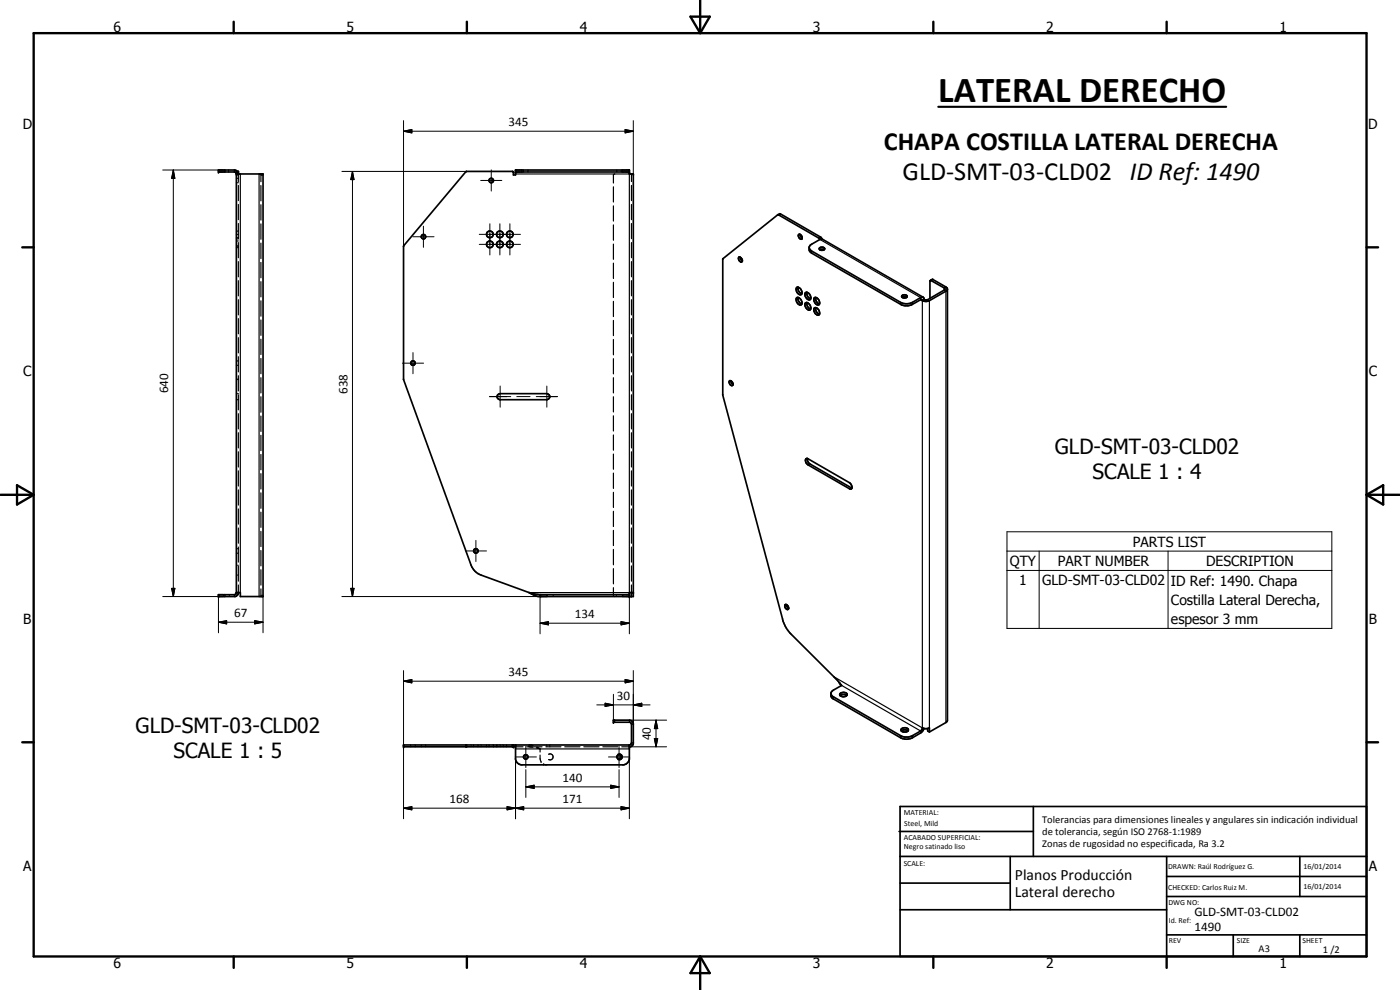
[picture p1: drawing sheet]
<svg xmlns="http://www.w3.org/2000/svg" width="420mm" height="297mm" viewBox="0 0 420 297" stroke-linecap="round" stroke-linejoin="round" font-family="sans-serif">
<g fill="none" stroke="#000" stroke-width=".51">
<path d="M70.9 52.2h8v126.8h-6.8v-1.2h-1.2M70.9 52.2v125.6M71.2 51.4h.3v.8M71.5 51.9l-.4-.6-.8-.3h-4.7v.6h4.7l.6 .6M139.8 51.6l14-.2 .3 .3v.8h.6v-1.5h34.2v1.2h1.2v126.8l-28.8-.1-2.5-1.1-14.4-5.2a5 5 0 0 1-3-3l-20.3-55.7v-40.1zM154.7 51.6h34.2M221.7 77.2a.84 .84 0 0 1 .9 .4 .84 .84 0 0 1-.1 1 1.06 1.06 0 0 1-.8-1.4zM222.2 77.2l.2 .7 .4 .4M233.4 64.4l.8-.2 12 6.9 .4 .6M239.7 70.4a.83 .83 0 0 1 .9 .4 .83 .83 0 0 1-.1 1 1.07 1.07 0 0 1-.8-1.4zM240.1 70.4l.1 .5 .5 .5M242.9 74.4l.7 .9 26.7 15.4a3.9 3.9 0 0 0 3.5 0l2.5-1.4 .8-.1"/>
<path d="M245.9 74.4a.89 .89 0 0 1 1.6 .4 .87 .87 0 0 1-.9 .3 .87 .87 0 0 1-.7-.6zM246 71.9l-.3-.5-12.2-7-16.6 13.3v40.8l18.3 68.4 .8 1.6 1.1 1.4 14.7 14.8M246 74.9h1.3M239.1 86.3a1.33 1.33 0 0 1 1.3 .6 1.33 1.33 0 0 1-.1 1.5 1.54 1.54 0 0 1-1.2-2.1zM239.1 89.3a1.42 1.42 0 0 1 1.3 2.1 1.49 1.49 0 0 1-1.3-2.1zM239.5 86.1a1.73 1.73 0 0 0 1.1 2M239.5 89.2a1.78 1.78 0 0 0 1.1 2M241.6 87.9a1.11 1.11 0 0 1 1.2 .1 1.11 1.11 0 0 1 .5 1 .63 .63 0 0 1-.2 .9 .63 .63 0 0 1-.9-.2l-.6-.9zM241.6 91a1.25 1.25 0 0 1 1.4 .2 1.25 1.25 0 0 1 .4 1.3 .75 .75 0 0 1-.8 .6 .75 .75 0 0 1-.7-.7l-.3-.5zM242.1 87.7v.4a1.8 1.8 0 0 0 1.2 1.6M242.1 90.8a1.74 1.74 0 0 0 1.2 1.9M244.4 89.3a1.32 1.32 0 0 1 1.4 .7 1.32 1.32 0 0 1-.2 1.5 1.55 1.55 0 0 1-1.2-2.2z"/>
<path d="M244.4 92.4a1.31 1.31 0 0 1 1.4 .7 1.31 1.31 0 0 1-.2 1.5 1.51 1.51 0 0 1-1.2-2.2zM244.8 92.3a1.71 1.71 0 0 0 1.1 2M244.8 89.2a1.69 1.69 0 0 0 1.1 2M270.7 88.7a.88 .88 0 0 1 .9-.3 .88 .88 0 0 1 .6 .7 .91 .91 0 0 1-.8 .3 .91 .91 0 0 1-.8-.6zM270.8 89.2l.3-.1 1 .1M277.1 89.2l-30.3-17.4h-.7l-3.1 2a1.58 1.58 0 0 0 0 1.6l.6 .5 26.9 15.6a4.1 4.1 0 0 0 3 0l2.9-1.7 .4 .4M277.1 89.2l.3 .7M277.4 89.9l-.6 .3M279.1 89.5v-5.1l.2-.3 4.1 2.3 .1 .5-5.1 3h-1M279.2 84.2l.7-.4 4 2.3 .4 .6M284.3 86.7v129.5l-.4 .6-5 2.8M284.3 86.7l-.4 .7-5 2.8-1 .3-1.1-.3"/>
<path d="M149.3 118.5l.8-.4h14a.91 .91 0 0 1 .9 .9 .91 .91 0 0 1-.9 .9h-14a.93 .93 0 0 1-.8-1.4zM219 114.2a.9 .9 0 0 1 .8 .5 .9 .9 0 0 1-.1 1 1.01 1.01 0 0 1-.7-1.5zM219.4 114.3l.2 .7 .4 .4M241.9 137.7h.6l12.4 7.1a1.37 1.37 0 0 1 .5 1.9l-.5-.1-12.4-7.1a1.41 1.41 0 0 1-.6-1.8zM242.3 137.6l.2 1 .6 .6 12.6 7.2M70.9 177.8l-.1 .4-.5 .2h-4.7v.6h5l.7-.4 .2-.8M158.8 177.8l3.3 .6M162.1 178.4h26.8M162.1 178.4v.6M189.5 177.8v1.2M190.1 177.8h-1.2v1.2M235.7 181.4a.89 .89 0 0 1 .8 .5 .89 .89 0 0 1-.1 1 1.01 1.01 0 0 1-.7-1.5z"/>
<path d="M236 181.4l.3 .7 .4 .4M249.4 208.2l.5 .8 20.6 11.9a4.1 4.1 0 0 0 3 0l2.8-1.6 .5-.9 .5 .2M251.8 204.7l.8 1-2.5 1.4a1.52 1.52 0 0 0 0 2.6l20.2 11.7a3.9 3.9 0 0 0 3.5 0l2.7-1.6 .8-1.2M251.8 204.7l.6 1M252.1 208.7a1.57 1.57 0 0 1 2 0M252.1 208.1a1.32 1.32 0 0 1 2.1 .3 1.23 1.23 0 0 1-1.1 .7 1.23 1.23 0 0 1-1.1-.8zM270.5 218.7a1.26 1.26 0 0 1 2.1 .4l-.5 .5a1.54 1.54 0 0 1-1.7-.4zM270.5 219.3a1.43 1.43 0 0 1 2 0M277.3 218.6l1.6-.2v1.2M278.4 218.6v.7l.5 .3M154.1 223.5v.6M154.7 223.5l.1 4.7 .6 .8 1 .5h30.8l1.2-.7 .5-1v-4.3"/>
<path d="M188.9 223.5h-67.8v.6h33.6M188.9 223.5l.4-.1 .2-.5v-5.8l-.5-.4h-4.9v-.6h4.8l.5 .1 .6 .6 .1 6.4-.7 .8-.5 .1M269.8 249.5h40.3M270.1 242h140v45h-140zM270.1 257h140M303.2 257v16M310.1 242v15M350.1 257v30M390.1 257v12M270.1 265h33.1M270.1 273h80M350.1 269h60"/>
<path d="M350.1 263h60M350.1 280.5h60M370.1 280.5v6.5M390.1 280.5v6.5"/>
<circle cx="147.4" cy="54.2" r=".65"/>
<circle cx="127.1" cy="71" r=".67"/>
<circle cx="147" cy="70.3" r="1"/>
<circle cx="147" cy="73.3" r="1.01"/>
<circle cx="150" cy="73.3" r="1"/>
<circle cx="150" cy="70.3" r="1"/>
<circle cx="153" cy="70.3" r=".99"/>
<circle cx="153" cy="73.3" r="1.01"/>
<circle cx="123.9" cy="108.9" r=".67"/>
<circle cx="142.8" cy="165.3" r=".67"/>
<circle cx="157.8" cy="227.1" r=".67"/>
<circle cx="185.8" cy="227.1" r=".66"/>
</g>
<g fill="#000">
<circle cx="65.6" cy="51" r=".25"/>
<circle cx="65.6" cy="51.6" r=".25"/>
<circle cx="70.9" cy="51.4" r=".18"/>
<circle cx="70.9" cy="51.7" r=".18"/>
<circle cx="70.9" cy="52.2" r=".25"/>
<circle cx="71.5" cy="51.4" r=".25"/>
<circle cx="154.7" cy="51.6" r=".25"/>
<circle cx="154.7" cy="51" r=".25"/>
<circle cx="188.9" cy="51" r=".25"/>
<circle cx="188.9" cy="51.6" r=".25"/>
<circle cx="190.1" cy="52.2" r=".25"/>
<circle cx="65.6" cy="178.4" r=".25"/>
<circle cx="65.6" cy="179" r=".25"/>
<circle cx="70.9" cy="177.8" r=".25"/>
<circle cx="188.9" cy="178.4" r=".25"/>
<circle cx="188.9" cy="179" r=".25"/>
<circle cx="190.1" cy="177.8" r=".25"/>
<circle cx="184.1" cy="216.1" r=".25"/>
<circle cx="184.1" cy="216.7" r=".25"/>
<circle cx="121.1" cy="224.1" r=".25"/>
<circle cx="121.1" cy="223.5" r=".25"/>
<circle cx="154.1" cy="223.5" r=".25"/>
<circle cx="154.1" cy="224.1" r=".25"/>
<circle cx="154.7" cy="223.5" r=".25"/>
<circle cx="162.4" cy="228.5" r=".18"/>
<circle cx="163.1" cy="229.2" r=".18"/>
<circle cx="188.9" cy="223.5" r=".25"/>
</g>
<g fill="none" stroke="#000" stroke-width=".35">
<path d="M67.3 51v.2M67.3 51.4v.2M67.5 51v.6M68.6 51v.2M68.6 51.4v.2M70.3 51v.6M70.9 51.7v.2M70.9 52.1v.1M70.9 52.5h.3M70.9 54.8h.3M70.9 53.5h.3M71 51.4l-.1 .2"/>
<path d="M71.2 51.4h.1M71.3 52.5h.2M71.3 54.8h.2M71.3 53.5h.2M71.4 51.8h.1M71.5 52.2v2.3M71.5 55.6v4.6M72.1 52.2v125.6M77.8 52.2v126.8M78.3 52.2v2.3M78.3 55.7v4.6M154.7 52.2h34.2v125.6h-30.1"/>
<path d="M156.7 51v.6M157.1 51v.2M157.1 51.4v.2M158.4 51v.2M158.4 51.4v.2M184.1 56v4.6M184.1 52.4v2.5M184.5 52.2l-.2 .1M185.1 51v.2M185.1 51.4v.2M186.5 51v.2M186.5 51.4v.2"/>
<path d="M186.9 51v.6M189.5 52.2v2.3M189.5 55.6v4.6M70.9 71.7h.3M70.9 70.4h.3M70.9 69.3h.3M70.9 71.3h.3M70.9 72.3h.3M70.9 74.3h.3M71.3 70.4h.2M71.3 69.3h.2M71.3 71.3h.2"/>
<path d="M71.3 72.3h.2M71.3 74.3h.2M71.5 61.3v4.6M71.5 67.1v4.5l-.2 .1M71.5 72.8v4.5M71.5 78.5v4.6M78.3 61.4v4.6M78.3 67.2v4.6M78.3 72.9v4.7M78.3 78.7v4.7M184.1 61.8v4.5M184.1 67.5v4.6"/>
<path d="M184.1 73.2v4.6M184.1 79v4.6M189.5 61.3v4.6M189.5 67.1v4.5M189.5 72.8v4.5M189.5 78.5v4.6M234.2 64.2l-.5 .3M243.6 75.3v.6M246.1 71.8l30.2 17.5v.6l.5 .3v128.2l-26.6-15.4M246.2 71.1l-.5 .3M71.5 84.2v4.6M71.5 89.9v4.6"/>
<path d="M71.5 95.6v4.6M78.3 84.5v4.6M78.3 90.3v4.6M78.3 96v4.6M184.1 84.7v4.6M184.1 90.4v4.6M184.1 96.1v4.6M189.5 84.2v4.6M189.5 89.9v4.6M189.5 95.6v4.6M270.3 90.7v.6M273.8 90.7v.6"/>
<path d="M278.4 89.9l.5 .3v128.2M280 83.9l-.5 .3M283.9 86.1l-.5 .3v.6l.5 .4v129.4M70.9 118.1h.3M70.9 119.9h.3M70.9 109.6h.3M70.9 108.3h.3M71.3 118.1h.2M71.3 119.9h.2M71.3 109.6h.2M71.3 108.3h.2M71.5 101.3v4.6"/>
<path d="M71.5 107v4.6M71.5 112.7v4.6M71.5 118.4v4.6M78.3 101.8v4.6M78.3 107.6v4.5M78.3 113.3v4.6M78.3 119v4.7M184.1 101.9v4.6M184.1 107.6v4.6M184.1 113.3v4.6M184.1 119v4.6M189.5 101.3v4.6"/>
<path d="M189.5 107v4.6M189.5 112.7v4.6M189.5 118.4v4.6M71.5 124.1v4.6M71.5 129.8v4.6M71.5 135.6v4.5M78.3 124.8v4.7M78.3 130.6v4.6M78.3 136.4v4.6M184.1 124.8v4.5M184.1 130.5v4.6M184.1 136.2v4.6"/>
<path d="M189.5 124.1v4.6M189.5 129.8v4.6M189.5 135.6v4.5M243.1 139.2l-.6 .3M71.5 141.3v4.5M71.5 147v4.6M71.5 152.7v4.6M71.5 158.4v4.6M78.3 142.1v4.6M78.3 147.9v4.6M78.3 153.7v4.5M78.3 159.4v4.6"/>
<path d="M184.1 141.9v4.7M184.1 147.7v4.6M184.1 153.4v4.6M184.1 159.1v4.6M189.5 141.3v4.5M189.5 147v4.6M189.5 152.7v4.6M189.5 158.4v4.6M255.4 146.3l-.5 .3M67 178.4v.2M67 178.8v.2M67.5 178.4v.6"/>
<path d="M68.8 178.4v.2M68.8 178.8v.2M70.3 178.4v.6M70.9 166h.3M70.9 164.6h.3M71.3 166h.2M71.3 164.6h.2M71.5 164.1v4.6M71.5 169.8v4.6M71.5 175.5v2.3M78.3 165.2v4.6M78.3 170.9v4.7"/>
<path d="M78.3 176.7v2.3M164.1 178.4v.6M164.2 178.4v.2M164.2 178.8v.2M166 178.4v.2M166 178.8v.2M184.1 176.3v2.5M184.1 164.8v4.7M184.1 170.6v4.6M184.3 178.9l.2 .1M185 178.4v.2M185 178.8v.2"/>
<path d="M186.8 178.4v.2M186.8 178.8v.2M186.9 178.4v.6M189.5 164.1v4.6M189.5 169.8v4.6M189.5 175.5v2.3M184.5 216.1v.6M188.9 216.1v.6M189.5 217.3h.6M250.1 209.1v.6M252.6 205.7l23.7 13.6v.6M121.2 223.5v.6"/>
<path d="M123.3 223.5v.2M123.3 223.9v.2M124.6 223.5v.2M124.6 223.9v.2M126.4 223.5v.2M126.4 223.9v.2M127.8 223.5v.2M127.8 223.9v.2M139.8 223.5v.6M140.1 223.5v.6M142.1 223.5v.2M142.1 223.9v.2"/>
<path d="M143.5 223.5v.2M143.5 223.9v.2M146 223.5v.2M146 223.9v.2M146.8 223.5v.2M146.8 223.9v.2M148 223.5v.2M148 223.9v.2M148.1 223.5v.2M148.1 223.9v.2M149 223.5v.2M149 223.9v.2"/>
<path d="M149.2 223.5v.2M149.2 223.9v.2M151 223.5v.2M151 223.9v.2M152 223.5v.2M152 223.9v.2M153.7 223.5v.6M154 223.5v.2M154 223.9v.2M154.7 224.7h34.2M154.7 224.1h2.3M158.1 224.1h4.6"/>
<path d="M158.8 223.6l1.2 .1M158.8 223.8v.3l1.1 .1M161 224.4l1.1 .3M161.1 224.2l1 .5M162.1 226.6l.3 1.9M162.1 224.7v.9M163.1 229.2l1 .3M163.8 224.1h4.5M164.7 226.3a.91 .91 0 0 1 1.3 .8 .91 .91 0 0 1-1.3 .8M164.7 226.3h.1M165 223.5v.2M165 223.9v.2"/>
<path d="M169.5 224.1h4.6M175.2 224.1h4.6M180.9 224.1h4.6M185.5 226.3a.91 .91 0 0 1 1.3 .8 .91 .91 0 0 1-1.3 .8M185.5 226.3h.1M186.6 224.1h2.3M189.5 222.9h.6M270.3 220.7v.7M273.8 220.7v.7"/>
</g>
<g fill="none" stroke="#000" stroke-width=".3">
<path d="M121.1 39.4l2.5-.5v1zM121.1 36.2v37.8M121.1 39.4h69M187.6 38.9l2.5 .5-2.5 .5zM190.1 36.2v16M48.8 51h16.8M52 51l.5 2.5h-1zM52 51v128M70.9 51.8h.2M70.9 51.6h.3M71.3 51.8h.1M71.3 51.6h.2"/>
<path d="M78.3 52.6h.2M78.7 52.6h.2M102.6 51.4h37.5M105.8 51.4l.4 2.5h-.9zM105.8 51.4v127.6M144.3 54.1h6.3M147.4 51v6.3M70.9 73.7h.3M70.9 74h.3M71.3 73.7h.2M71.3 74h.2M123.9 71h6.3"/>
<path d="M127.1 67.9v6.3M143.8 73.3h12.4M143.8 70.3h12.4M147 67.1v9.4M150 67.1v9.4M153 67.1v9.4M70.9 113.7h.3M70.9 113.9h.3M71.3 113.7h.2M71.3 113.9h.2M120.8 109h6.3M123.9 105.8v6.3"/>
<path d="M146.9 119h6.4M150.1 115.8v6.4M155.1 119h4M160.9 119h6.4M164.1 115.8v6.4M302.2 159.6h97.5v29h-97.5zM48.8 179h16.8v10.9M51.5 176.5h1l-.5 2.5zM70.9 169.6h.3M70.9 172.6h.3M71.3 169.6h.2M71.3 172.6h.2"/>
<path d="M78.3 178.6h.2M78.7 178.6h.2M78.9 179v10.9M102.6 179h61.5M105.3 176.5h.9l-.4 2.5zM139.6 165.3h6.4M142.8 162.1v6.4M162.1 179v11.2M188.9 179v11.2M302.2 165.4h97.5M302.2 171.2h97.5M311.9 165.4v23.2"/>
<path d="M350.6 165.4v23.2M65.6 186.7l2.4-.5v1zM65.6 186.7h13.3M76.4 186.2l2.5 .5-2.5 .5zM162.1 187l2.5-.5v1zM162.1 187h26.8M186.4 186.5l2.5 .5-2.5 .5zM121.1 204.4l2.5-.5v1zM121.1 201.2v22.5M121.1 204.4h69M179.1 211.5h16M181.6 211l2.5 .5-2.5 .5z"/>
<path d="M184.1 208.3v7.8M187.6 203.9l2.5 .5-2.5 .5zM188.9 216.1h11.2M190.1 211.5l2.5-.5v1zM190.1 201.2v16.1M196.9 216.1l.5 2.5h-1zM196.9 216.1v8M121.1 223.9v21.8M141.4 223.5v.2M141.4 223.9v.2M144.4 223.5v.2M144.4 223.9v.2"/>
<path d="M150.1 223.5v.2M150.1 223.9v.2M154.6 227.1h6.4M154.7 227.5v18.2M157.8 236.1l2.5-.5v1zM157.8 223.9v6.4M157.8 230.9v8.4M157.8 236.1h28M164.1 223.5v.2M164.1 223.9v.2M182.6 227.1h6.4M183.3 235.6l2.5 .5-2.5 .5z"/>
<path d="M185.8 223.9v6.4M185.8 230.9v8.4M188.9 227.5v18.2M188.9 224.1h11.2M196.4 221.6h1l-.5 2.5zM121.1 242.5l2.5-.5v1zM121.1 242.5h67.8M152.2 242l2.5 .5-2.5 .5zM154.7 242.5l2.5-.5v1zM186.4 242l2.5 .5-2.5 .5z"/>
</g>
<g fill="none" stroke="#000" stroke-width=".71">
<path d="M10.1 9.9h400v277.1h-400zM70.1 6.5v3.4M140.1 6.5v3.4M207.2 5h5.8l-2.9 4.9zM210.1 0v9.9M280.1 6.5v3.4M350.1 6.5v3.4M6.7 74.2h3.4M410.1 74.2h3.5M.1 148.5h10M5.1 145.6l5 2.9-5 2.9zM410.1 148.5h10"/>
<path d="M410.1 148.5l5-2.9v5.8zM6.7 222.7h3.4M410.1 222.7h3.5M70.1 287v3.4M140.1 287v3.4M210.1 287v10M210.1 287l2.9 5h-5.8zM280.1 287v3.4M350.1 287v3.4"/>
</g>
<g fill="#000">
<path d="M121.1 39.4l2.5-.5v1zM187.6 38.9l2.5 .5-2.5 .5zM52 51l.5 2.5h-1zM105.8 51.4l.4 2.5h-.9zM51.5 176.5h1l-.5 2.5zM105.3 176.5h.9l-.4 2.5zM65.6 186.7l2.4-.5v1zM76.4 186.2l2.5 .5-2.5 .5zM162.1 187l2.5-.5v1zM186.4 186.5l2.5 .5-2.5 .5zM121.1 204.4l2.5-.5v1zM181.6 211l2.5 .5-2.5 .5z"/>
<path d="M187.6 203.9l2.5 .5-2.5 .5zM190.1 211.5l2.5-.5v1zM196.9 216.1l.5 2.5h-1zM157.8 236.1l2.5-.5v1zM183.3 235.6l2.5 .5-2.5 .5zM196.4 221.6h1l-.5 2.5zM121.1 242.5l2.5-.5v1zM152.2 242l2.5 .5-2.5 .5zM154.7 242.5l2.5-.5v1zM186.4 242l2.5 .5-2.5 .5z"/>
</g>
<path d="M281.6 32h86.4" fill="none" stroke="#000" stroke-width=".63"/>
<text font-size="11" x="281.6" y="30.5">LATERAL DERECHO</text>
<g font-size="7.9">
<text x="265.3" y="45">CHAPA COSTILLA LATERAL DERECHA</text>
<text x="270.8" y="54.1">GLD-SMT-03-CLD02 ID Ref: 1490</text>
</g>
<g font-size="6.3">
<text x="316.6" y="136.2">GLD-SMT-03-CLD02</text>
<text x="327.9" y="143.8">SCALE 1 : 4</text>
<text x="40.7" y="220">GLD-SMT-03-CLD02</text>
<text x="52.1" y="227.5">SCALE 1 : 5</text>
</g>
<g font-size="4.7">
<text x="304.6" y="263.9">Planos Producción</text>
<text x="304.6" y="269.3">Lateral derecho</text>
</g>
<g font-size="4.2">
<text x="34" y="9.6">6</text>
<text x="104" y="9.6">5</text>
<text x="174" y="9.6">4</text>
<text x="244" y="9.6">3</text>
<text x="314" y="9.6">2</text>
<text x="384" y="9.6">1</text>
<text x="6.8" y="38.7">D</text>
<text x="410.6" y="38.7">D</text>
<text x="7" y="112.9">C</text>
<text x="410.8" y="112.9">C</text>
<text x="340" y="164">PARTS LIST</text>
<text x="303.1" y="169.8">QTY</text>
<text x="317.5" y="169.8">PART NUMBER</text>
<text x="362" y="169.8">DESCRIPTION</text>
<text x="305.9" y="175.6">1</text>
<text x="312.7" y="175.6">GLD-SMT-03-CLD02</text>
<text x="351.4" y="175.7">ID Ref: 1490. Chapa</text>
<text x="351.4" y="181.5">Costilla Lateral Derecha,</text>
<text x="7" y="187.1">B</text>
<text x="351.4" y="187.3">espesor 3 mm</text>
<text x="410.8" y="187.1">B</text>
<text x="7" y="261.4">A</text>
<text x="410.8" y="261.4">A</text>
<text x="34" y="290.4">6</text>
<text x="104" y="290.4">5</text>
<text x="174" y="290.4">4</text>
<text x="244" y="290.4">3</text>
<text x="314" y="290.4">2</text>
<text x="384" y="290.4">1</text>
</g>
<g font-size="3.9">
<text x="152.6" y="37.8">345</text>
<text x="50.5" y="118" transform="rotate(-90 50.5 118)">640</text>
<text x="104.3" y="118.2" transform="rotate(-90 104.3 118.2)">638</text>
<text x="70.3" y="185.2">67</text>
<text x="172.5" y="185.5">134</text>
<text x="152.6" y="202.8">345</text>
<text x="185.1" y="209.9">30</text>
<text x="195.4" y="222.1" transform="rotate(-90 195.4 222.1)">40</text>
<text x="168.9" y="234.5">140</text>
<text x="134.9" y="241">168</text>
<text x="168.9" y="241">171</text>
<text x="358.5" y="275">GLD-SMT-03-CLD02</text>
<text x="358.5" y="279.4">1490</text>
</g>
<g font-size="3.1">
<text x="312.7" y="246.8">Tolerancias para dimensiones lineales y angulares sin indicación individual</text>
<text x="312.7" y="250.4">de tolerancia, según ISO 2768-1:1989</text>
<text x="312.7" y="254">Zonas de rugosidad no especificada, Ra 3.2</text>
<text x="377.7" y="285.6">A3</text>
<text x="397" y="285.9">1 /2</text>
</g>
<g font-size="2.4">
<text x="271.2" y="244.4">MATERIAL:</text>
<text x="271.3" y="252">ACABADO SUPERFICIAL:</text>
<text x="271.4" y="247.9">Steel, Mild</text>
<text x="271.3" y="254.6">Negro satinado liso</text>
<text x="271.2" y="259.7">SCALE:</text>
<text x="350.6" y="260.8">DRAWN: Raúl Rodríguez G.</text>
<text x="391.2" y="260.6">16/01/2014</text>
<text x="350.6" y="267">CHECKED: Carlos Ruiz M.</text>
<text x="391.2" y="266.7">16/01/2014</text>
<text x="350.6" y="271.4">DWG NO:</text>
<text x="350.8" y="276.9">Id. Ref:</text>
<text x="350.8" y="282.8">REV</text>
<text x="371.2" y="282.9">SIZE</text>
<text x="390.9" y="282.9">SHEET</text>
</g>
</svg>
